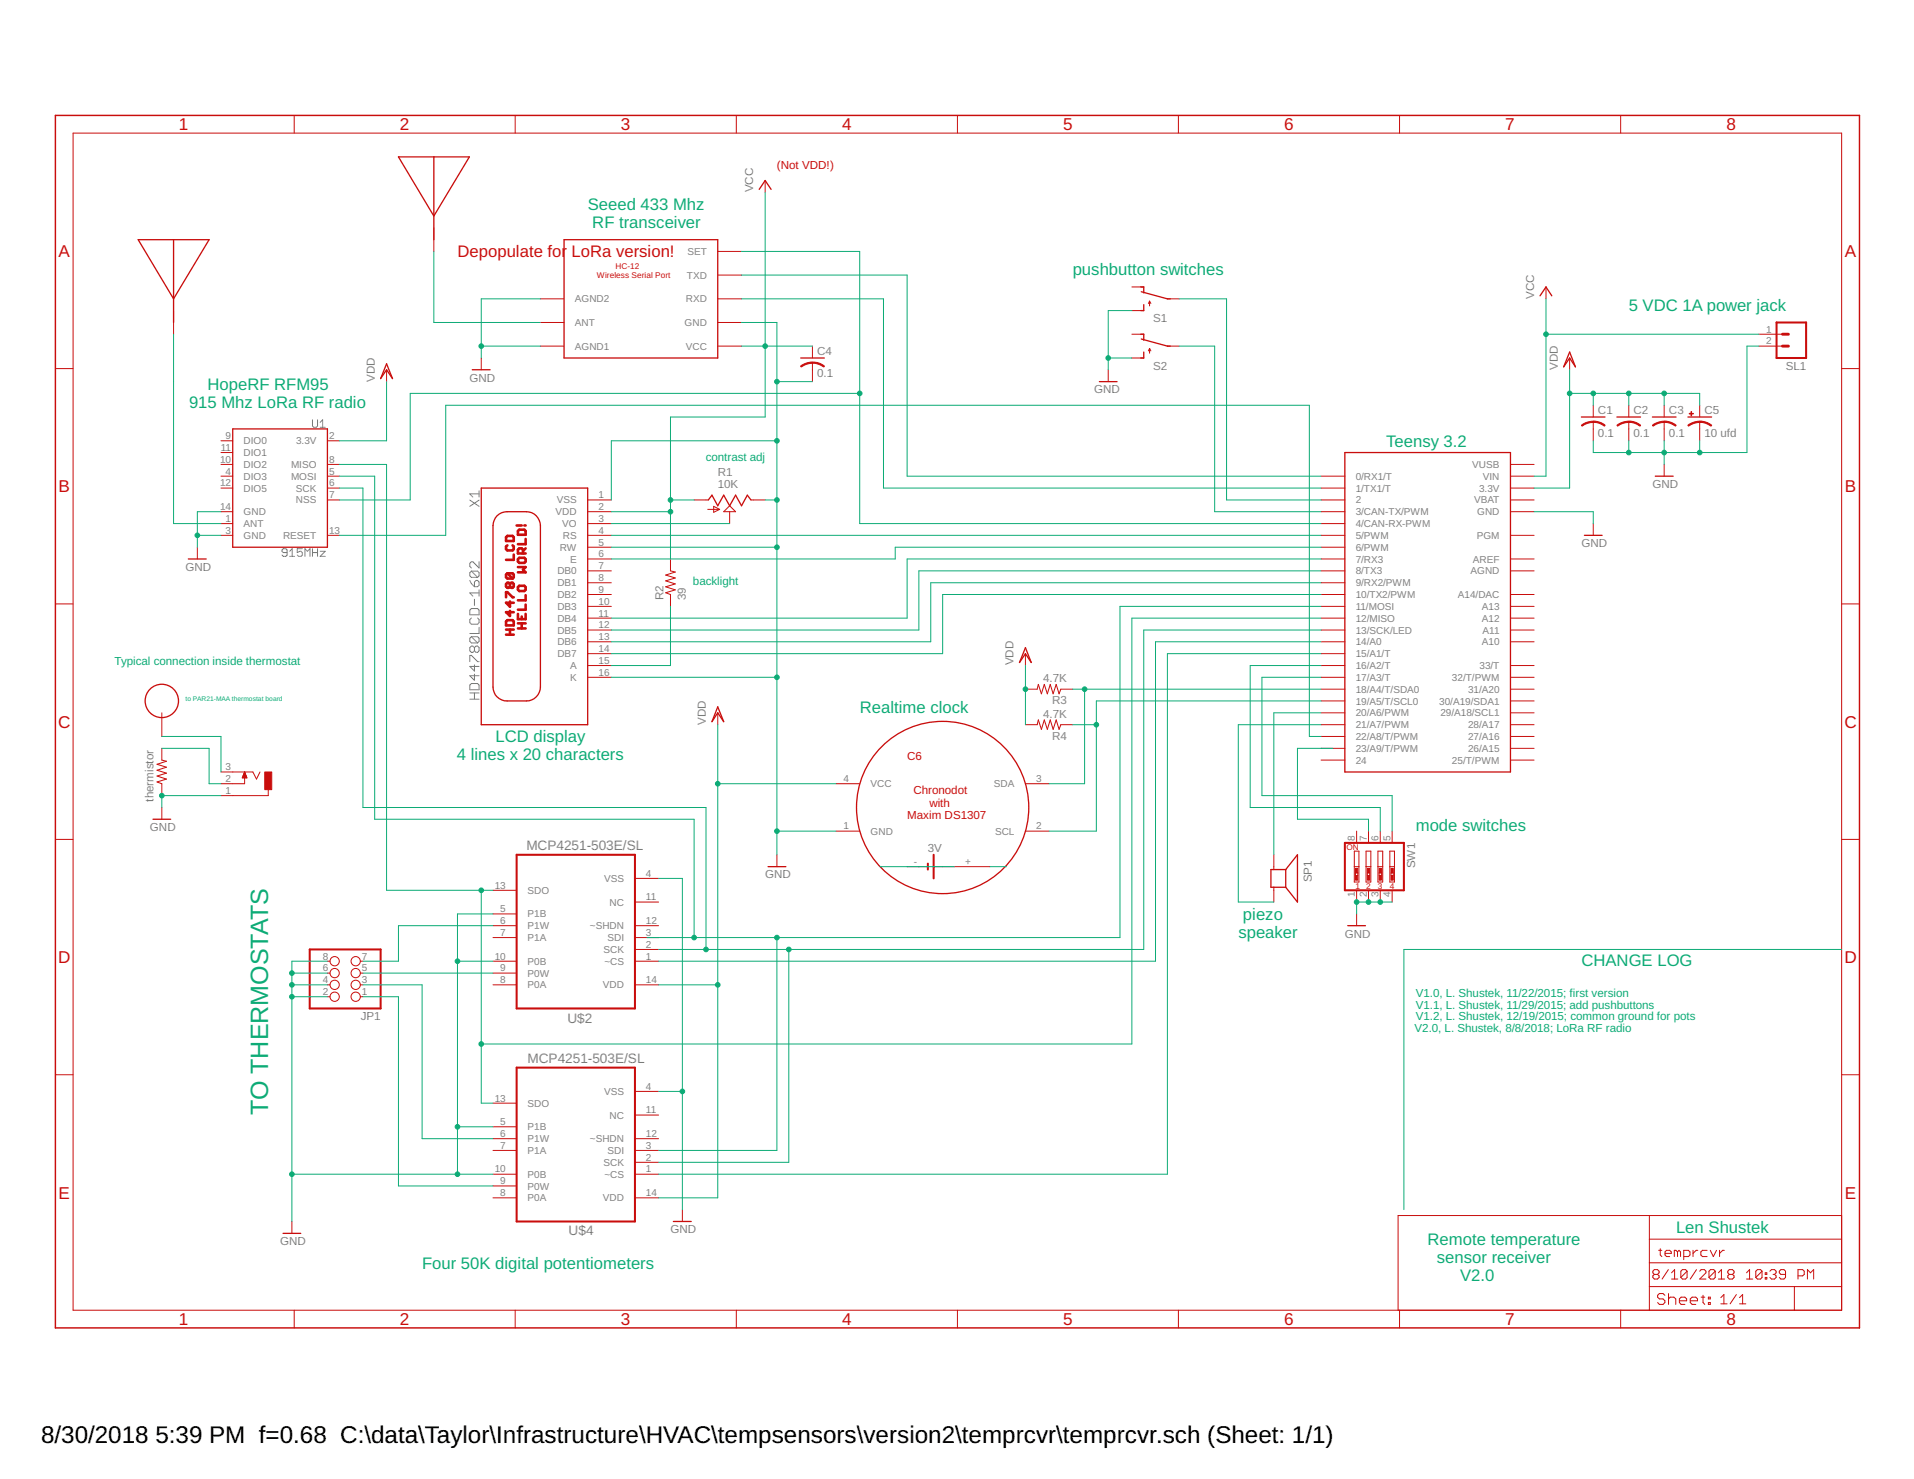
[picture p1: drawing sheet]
<svg xmlns="http://www.w3.org/2000/svg" width="279mm" height="216mm" viewBox="0 0 279 216" stroke-linecap="round" stroke-linejoin="round" font-family="sans-serif">
<g fill="none" stroke="#808080" stroke-width=".15">
<path d="M45.6 61.3v.9l.2 .2h.4l.2-.2v-.9M46.7 62.4h.8M46.7 61.7l.4-.4v1.1M68.6 73l1.3 .9M69.9 71.6v1M69.9 73l-1.3 .9M69.9 72.1h-1.3l.4 .5M41.9 80.7h-.5l-.2-.2v-.2l.2-.2h.3l.2 .2v.7l-.2 .2h-.3l-.2-.2M42.3 81.2h.7M42.3 80.5l.4-.4v1.1M44.1 80.1h-.7v.6l.5-.2 .2 .2v.3l-.2 .2h-.3l-.2-.2M44.5 81.2v-1.1l.4 .4 .4-.4v1.1"/>
<path d="M45.6 80.7h.8M45.6 80.1v1.1M46.4 80.1v1.1M46.7 80.5h.8l-.8 .7h.8M68.6 89.1l.2-.3h.9l.2 .3v.6h-1.3zM68.6 96.6v-.9h.2l.9 .9h.2M68.6 84.7l.2 .5 .5 .4M68.8 83.4h.9l.2 .2v.5l-.2 .2M68.8 90.2l-.2 .2v.5l.2 .2h.9l.2-.2v-.5l-.2-.2M68.8 92.9h.9l.2 .3v.4l-.2 .3M68.8 83.4l-.2 .2v.5l.2 .2h.9M68.8 92.9l-.2 .3v.4l.2 .3h.9"/>
<path d="M68.8 92.9l.9 1M68.8 83.4l.9 .9M69.3 85l.2-.3h.2l.2 .3v.4l-.2 .2h-.4zM69.3 87.5v.9M69.3 94.5v.5M69.3 97v1l-.7-.7h1.3M69.3 98.4v.9l-.7-.7h1.3M69.3 94.5l.2-.2h.2l.2 .2v.5l-.2 .2h-.2l-.2-.2M69.3 94.5l-.3-.2h-.2l-.2 .2v.5l.2 .2h.2l.3-.2M69.9 82v.9l-.9-.9h-.2l-.2 .2v.5l.2 .2M69.9 86.1v.9M69.9 91.6v.9h-1.3"/>
<path d="M69.9 86.6h-1.3l.4 .4M68.6 102.1h1.3M68.6 101.2h1.3M68.6 100l.2-.2h.9l.2 .2v.7h-1.3zM69.3 101.2v.9"/>
</g>
<g fill="none" stroke="#c90d0c" stroke-width=".19">
<path d="M20.2 35h10.3l-5.2 8.6zM25.3 35v12.1M58.2 22.9h10.3l-5.2 8.6zM63.3 22.9v12.1M82.3 35h22.5v17.3h-22.5zM110.8 27.6l.9-1.2 .9 1.2M56.4 53.1l.9 2.2-.9-1.3-.8 1.3zM68.9 54h2.6M116.9 52.3h3.4M160.5 55.7h2.6M166.5 41.9h.5v.9M166.5 48.8h.5v.9"/>
<path d="M166.6 42.6l3.8 1h.4M166.6 49.5l3.8 1h.4M167 51.4v.9h-.5M167 44.5v.8h-.5M224.8 43.2l.9-1.3 .8 1.3M229.1 51.4l.9 2.2-.9-1.3-.8 1.3zM34 62.6h13.8v17.3h-13.8zM70.3 71.2h15.5v34.6h-15.5zM72.6 75.3a2.05 2.05 0 0 1 1.4-.6h2.8a2.06 2.06 0 0 1 2.1 2v23.6a2.06 2.06 0 0 1-2.1 2h-2.8a2.02 2.02 0 0 1-2-2v-23.6a2.33 2.33 0 0 1 .6-1.4zM103.4 73l.5-.7 .9 1.5 .8-1.5 .9 1.5 .9-1.5 .8 1.5 .9-1.5 .5 .7M196.3 66.1h24.2v46.6h-24.2zM230.8 60.9h3.5"/>
<path d="M231.3 78.1h2.6M236 60.9h3.5M241.2 60.9h3.5M241.6 69.5h2.6M246.4 60.9h3.5M27.5 81.6h2.6M149.7 94.6l.8 2.1-.8-1.3-.9 1.3zM22.3 119.6h2.6M104.8 103.2l.8 2.1-.8-1.2-.9 1.2zM112.1 126.5h2.6M187.7 126.9h-2.2v2.6h2.2M187.7 126.9v2.6"/>
<path d="M187.7 126.9l1.7-2.1v6.9l-1.7-2.2M196.7 135.1h2.6M98.3 178.3h2.6M41.3 180h2.6"/>
<circle cx="23.6" cy="102.3" r="2.43"/>
<circle cx="137.6" cy="117.9" r="12.6"/>
</g>
<g fill="none" stroke="#c90d0c" stroke-width=".15">
<path d="M10.7 19.4h258.1v171.9h-258.1zM42.9 16.8v2.6M75.2 16.8v2.6M107.5 16.8v2.6M139.8 16.8v2.6M172 16.8v2.6M204.3 16.8v2.6M236.6 16.8v2.6M63.3 33.3v3.4M104.8 36.7h3.4M111.7 26.4v1.7M8.1 53.8h2.6"/>
<path d="M25.3 45.3v3.5M56.4 54v1.7M70.3 52.3v1.7M78.9 50.5h3.4M78.9 47.1h3.4M78.9 43.6h3.4M104.8 50.5h3.4M104.8 47.1h3.4M104.8 43.6h3.4M104.8 40.2h3.4M118.6 50.5v1.8M118.6 52.9v2.8"/>
<path d="M161.8 54v1.7M165.2 48.8h1.8M165.2 45.3h1.8M165.2 41.9h1.8M165.2 52.3h1.8M167.8 44l-.2 .3M167.8 44l.2 .3M167.8 44v.7M167.8 50.9v.7M167.8 50.9l-.2 .3M167.8 50.9l.2 .3M170.4 50.5h1.7"/>
<path d="M170.4 43.6h1.7M225.7 41.9v1.7M229.1 52.3v1.7M232.6 59.2v1.7M237.8 59.2v1.7M242.9 59.2v1.7M248.1 59.2v1.7M256.8 50.5h3.4M256.8 48.8h3.4M268.8 53.8h2.6M28.8 79.9v1.7M32.3 78.1h1.7"/>
<path d="M32.3 76.4h1.7M32.3 74.7h1.7M32.3 71.2h1.7M32.3 69.5h1.7M32.3 67.8h1.7M32.3 64.3h1.7M32.3 66.1h1.7M47.8 78.1h1.7M47.8 73h1.7M47.8 71.2h1.7M47.8 69.5h1.7M47.8 67.8h1.7"/>
<path d="M47.8 64.3h1.7M85.8 79.9h3.4M85.8 78.1h3.4M85.8 76.4h3.4M85.8 74.7h3.4M85.8 73h3.4M101.3 73h2.1M103.3 74.4h1.8M104.2 73.9l.9 .5-.9 .4zM106.5 73.8l.9 .9h-1.8zM106.5 74.7v1.7M109.6 73h2.1"/>
<path d="M192.8 79.9h3.5M192.8 78.1h3.5M192.8 76.4h3.5M192.8 74.7h3.5M192.8 73h3.5M192.8 71.2h3.5M192.8 69.5h3.5M220.5 78.1h3.4M220.5 74.7h3.4M220.5 73h3.4M220.5 71.2h3.4M220.5 69.5h3.4"/>
<path d="M220.5 67.8h3.4M232.6 61.6v2.7M232.6 76.4v1.7M237.8 61.6v2.7M242.9 61.6v2.7M242.9 67.8v1.7M248.1 61.6v2.7M8.1 88.2h2.6M85.8 98.9h3.4M85.8 97.2h3.4M85.8 95.4h3.4M85.8 93.7h3.4"/>
<path d="M85.8 92h3.4M85.8 90.2h3.4M85.8 88.5h3.4M85.8 86.8h3.4M85.8 85.1h3.4M85.8 83.3h3.4M85.8 81.6h3.4M97.9 81.6v1.7l.7 .2-1.4 .4 1.4 .5-1.4 .4 1.4 .4-1.4 .5 1.4 .4-1.4 .4 .7 .3v1.7M149.7 95.4v1.8M192.8 98.9h3.5M192.8 97.2h3.5M192.8 95.4h3.5"/>
<path d="M192.8 93.7h3.5M192.8 92h3.5M192.8 90.2h3.5M192.8 88.5h3.5M192.8 86.8h3.5M192.8 85.1h3.5M192.8 83.3h3.5M192.8 81.6h3.5M220.5 98.9h3.4M220.5 97.2h3.4M220.5 93.7h3.4M220.5 92h3.4"/>
<path d="M220.5 90.2h3.4M220.5 88.5h3.4M220.5 86.8h3.4M220.5 83.3h3.4M220.5 81.6h3.4M268.8 88.2h2.6M23.6 104.1v3.4M23.6 109.2v1.8l.7 .1-1.4 .5 1.4 .4-1.4 .4 1.4 .5-1.4 .4 1.4 .4-1.4 .5 .7 .2v1.7M23.6 117.9v1.7M32.3 112.7h4.6l.5 1 .6-1M35.4 113.5h.6M35.4 113.4h.6"/>
<path d="M35.5 113.3h.4M35.5 113.2h.4M35.6 113.1h.3M35.6 113h.2M35.6 112.9h.2M35.7 112.8h.1M35.7 112.7v1.7h-3.4M35.7 112.7l.3 .9h-.6zM39.2 115.3v.8h-6.9M104.8 104.1v1.7M122 114.4h3.5M149.7 114.4h3.4"/>
<path d="M149.7 100.6h1.7l.2-.7 .4 1.4 .4-1.4 .5 1.4 .4-1.4 .4 1.4 .5-1.4 .4 1.4 .3-.7h1.7M149.7 105.8h1.7l.2-.7 .4 1.4 .4-1.4 .5 1.4 .4-1.4 .4 1.4 .5-1.4 .4 1.4 .3-.7h1.7M192.8 100.6h3.5M192.8 105.8h3.5M192.8 109.2h3.5M192.8 107.5h3.5M192.8 104.1h3.5M192.8 102.3h3.5M192.8 111h3.5M220.5 100.6h3.4M220.5 105.8h3.4M220.5 109.2h3.4"/>
<path d="M220.5 107.5h3.4M220.5 104.1h3.4M220.5 102.3h3.4M220.5 111h3.4M8.1 122.5h2.6M72 136.9h3.4M72 135.1h3.4M72 133.4h3.4M72 130h3.4M92.7 138.6h3.4M92.7 136.9h3.4M92.7 135.1h3.4"/>
<path d="M92.7 131.7h3.4M92.7 128.2h3.4M113.4 124.8v1.7M122 121.3h3.5M132.4 126.5h3M136.3 126.5h8.2M149.7 121.3h3.4M185.9 124.8v2.1M185.9 129.5v2.2M197.7 124.2h.7v4.6h-.7zM197.7 126.5h.7M197.9 127.4v.4"/>
<path d="M198 121.3v1.7M198 130v1.7M198 133.4v1.7M198.2 127.4v.4M199.4 124.2h.7v4.6h-.7zM199.4 126.5h.7M199.6 127.4v.4M199.8 121.3v1.7M199.8 130v1.7M199.9 127.4v.4M201.1 124.2h.7v4.6h-.7zM201.1 126.5h.7"/>
<path d="M201.3 127.4v.4M201.5 121.3v1.7M201.5 130v1.7M201.7 127.4v.4M202.9 124.2h.7v4.6h-.7zM202.9 126.5h.7M203.1 127.4v.4M203.2 121.3v1.7M203.2 130v1.7M203.4 127.4v.4M268.8 122.5h2.6M8.1 156.9h2.6"/>
<path d="M47.8 145.5h.4M47.8 143.8h.4M47.8 142h.4M47.8 140.3h.4M52.6 145.5h.4M52.6 143.8h.4M52.6 142h.4M52.6 140.3h.4M72 143.8h3.4M72 142h3.4M72 140.3h3.4M92.7 143.8h3.4"/>
<path d="M92.7 140.3h3.4M92.7 159.3h3.4M268.8 156.9h2.6M42.6 178.3v1.7M72 174.9h3.4M72 171.4h3.4M72 167.9h3.4M72 166.2h3.4M72 173.1h3.4M72 164.5h3.4M72 161h3.4M92.7 174.9h3.4"/>
<path d="M92.7 171.4h3.4M92.7 169.7h3.4M92.7 167.9h3.4M92.7 166.2h3.4M92.7 162.8h3.4M99.6 176.6v1.7M240.8 177.4v13.9M268.8 177.4h-64.7v13.9M42.9 191.3v2.5M75.2 191.3v2.5M107.5 191.3v2.5M139.8 191.3v2.5"/>
<path d="M172 191.3v2.5M204.3 191.3v2.5M236.6 191.3v2.5M240.8 187.8h28M240.8 184.3h28M240.8 180.9h28M241.5 186l-.2-.2v-.2l.2-.3h.5l.2 .3v.2l-.2 .2M241.5 186l-.2 .2v.3l.2 .2h.5l.2-.2v-.3l-.2-.2M241.5 186h.5M242.1 182.5h.5M242.4 182.3v.9l.2 .2M243 189.1l-.2-.3h-.6l-.2 .3v.3l.2 .2h.6l.2 .3v.2l-.2 .3h-.6l-.2-.3"/>
<path d="M243.1 183h.9v-.2l-.3-.3h-.4l-.2 .3v.4l.2 .2h.4M243.5 185.3l-.9 1.4M243.6 189.6l.2-.2h.5l.3 .2v.8M243.6 188.8v1.6M244 186.7h.9M244 185.8l.5-.5v1.4M244.9 182.8l-.3-.3h-.2v.9M244.9 182.8v.6M244.9 182.8l.2-.3 .2 .3v.6M245.2 189.9h1v-.3l-.2-.2h-.6l-.2 .2v.5l.2 .3h.6M245.8 183.4h.7l.2-.2v-.4l-.2-.3h-.7v1.4M246.3 185.6l-.2-.3h-.5l-.2 .3v.9"/>
<path d="M246.3 185.6v.9l-.2 .2h-.5l-.2-.2M246.3 185.6l-.9 .9M246.7 189.9h1.1v-.3l-.3-.2h-.5l-.3 .2v.5l.3 .3h.5M247.1 182.5v.9M247.6 185.3l-.9 1.4M247.8 182.5h-.2l-.5 .5M248.1 185.6l.2-.3h.5l.2 .3v.2l-.9 .9h.9M248.3 189.4h.6M248.6 189.1v1l.3 .3M249.2 182.5h-.7l-.2 .3v.4l.2 .2h.7M249.4 189.4h.3v.2h-.3zM249.4 190.1h.3v.3h-.3z"/>
<path d="M249.7 182.5l.4 .9 .5-.9M250.4 185.6l-.2-.3h-.5l-.2 .3v.9M250.4 185.6v.9l-.2 .2h-.5l-.2-.2M250.4 185.6l-.9 .9M250.8 186.7h1M250.8 185.8l.5-.5v1.4M251 182.5v.9M251.2 189.4l.5-.4v1.3M251.2 190.3h.9M251.7 182.5h-.2l-.5 .5M252.4 186l-.2-.2v-.2l.2-.3h.5l.2 .3v.2l-.2 .2M252.4 186l-.2 .2v.3l.2 .2h.5l.2-.2v-.3l-.2-.2"/>
<path d="M252.4 186h.5M253.5 189l-.9 1.3M253.9 190.3h.9M253.9 189.4l.5-.4v1.3M255 186.7h.9M255 185.8l.4-.5v1.4M257.2 185.6l-.2-.3h-.5l-.2 .3v.9M257.2 185.6v.9l-.2 .2h-.5l-.2-.2M257.2 185.6l-.9 .9M257.7 186.5h.2v.2h-.2zM257.7 185.8h.2v.2h-.2zM258.4 185.6l.2-.3h.4l.3 .3v.2l-.3 .2"/>
<path d="M258.8 186h.2M259 186l.3 .2v.3l-.3 .2h-.4l-.2-.2M260.6 186h-.6l-.3-.2v-.2l.3-.3h.4l.2 .3v.9l-.2 .2h-.4l-.3-.2M261.9 187.8v3.5M262.5 186.2h.6l.3-.2v-.4l-.3-.3h-.6v1.4M263.8 186.7v-1.4l.5 .5 .5-.5v1.4"/>
<circle cx="48.9" cy="145.5" r=".68"/>
<circle cx="48.9" cy="142" r=".68"/>
<circle cx="48.9" cy="143.8" r=".68"/>
<circle cx="48.9" cy="140.3" r=".68"/>
<circle cx="51.9" cy="143.8" r=".68"/>
<circle cx="51.9" cy="142" r=".68"/>
<circle cx="51.9" cy="140.3" r=".68"/>
<circle cx="51.9" cy="145.5" r=".68"/>
</g>
<path d="M8.1 16.8h263.3v177h-263.3z" fill="none" stroke="#c90d0c" stroke-width=".21"/>
<path d="M259.3 47.1h4.4v5.2h-4.4zM45.2 138.6h10.4v8.6h-10.4zM75.4 124.8h17.3v22.4h-17.3zM135.4 126.1v.8M136.3 124.8v3.4M196.3 123h8.6v7h-8.6zM75.4 155.9h17.3v22.4h-17.3z" fill="none" stroke="#c90d0c" stroke-width=".3"/>
<g fill="#c90d0c" stroke="#c90d0c" stroke-width=".15">
<path d="M203.1 126.8h.3v.6h-.3z"/>
<path d="M203.1 127.8h.3v.7h-.3z"/>
<path d="M201.3 126.8h.4v.6h-.4z"/>
<path d="M201.3 127.8h.4v.7h-.4z"/>
<path d="M199.6 126.8h.3v.6h-.3z"/>
<path d="M199.6 127.8h.3v.7h-.3z"/>
<path d="M197.9 126.8h.3v.6h-.3z"/>
<path d="M197.9 127.8h.3v.7h-.3z"/>
<path d="M246.6 60.3h.6v.1h-.6z"/>
<path d="M246.8 60.1h.1v.6h-.1z"/>
<path d="M38.7 112.7h1v2.6h-1z"/>
</g>
<g fill="#c90d0c" stroke="#c90d0c" stroke-width=".15">
<path d="M232.6 61.5a2.68 2.68 0 0 1 1.7 .6l-.1 .1a2.43 2.43 0 0 0-1.6-.5z" fill-rule="evenodd"/>
<path d="M230.8 62.1a2.71 2.71 0 0 1 1.8-.6v.2a2.76 2.76 0 0 0-1.7 .5z" fill-rule="evenodd"/>
<path d="M237.8 61.5a2.68 2.68 0 0 1 1.7 .6l-.1 .1a2.43 2.43 0 0 0-1.6-.5z" fill-rule="evenodd"/>
<path d="M236 62.1a2.71 2.71 0 0 1 1.8-.6v.2a2.76 2.76 0 0 0-1.7 .5z" fill-rule="evenodd"/>
<path d="M242.9 61.5a2.77 2.77 0 0 1 1.8 .6l-.1 .1a2.54 2.54 0 0 0-1.7-.5z" fill-rule="evenodd"/>
<path d="M241.2 62.1a2.71 2.71 0 0 1 1.7-.6v.2a2.77 2.77 0 0 0-1.6 .5z" fill-rule="evenodd"/>
<path d="M248.1 61.5a2.77 2.77 0 0 1 1.8 .6l-.1 .1a2.54 2.54 0 0 0-1.7-.5z" fill-rule="evenodd"/>
<path d="M246.4 62.1a2.87 2.87 0 0 1 1.7-.6v.2a2.9 2.9 0 0 0-1.6 .5z" fill-rule="evenodd"/>
<path d="M118.6 52.9a2.54 2.54 0 0 1 1.8 .5l-.2 .2a2.89 2.89 0 0 0-1.6-.6z" fill-rule="evenodd"/>
<path d="M116.9 53.4a2.87 2.87 0 0 1 1.7-.5v.1a2.9 2.9 0 0 0-1.6 .6z" fill-rule="evenodd"/>
</g>
<g fill="none" stroke="#c90d0c" stroke-width=".38">
<path d="M73.9 78.4l.2-.2h.7l.2 .2v.6h-1.1zM74.1 79.6l-.2 .2v.4l.2 .1h.7l.2-.1v-.4l-.2-.2M75.4 76.7h.8M75.8 77.3h.7l.2 .2v.6h-1.1v-.6zM76.5 76.7h.2M76.7 78.7v.7h-1.1M73.9 92.6h1.1M73.9 91.9h1.1M73.9 90.7l.2-.2h.7l.2 .2v.6h-1.1zM73.9 87.2v-.8h.2l.7 .8h.2M74.1 83.7h.7l.2 .2v.4l-.2 .2M74.1 83.7l-.2 .2v.4l.2 .2h.7"/>
<path d="M74.1 83.7l.7 .8M74.4 85.3v.3M74.4 87.8v.8l-.5-.6h1.1M74.4 89.2v.7l-.5-.5h1.1M74.4 91.9v.7M74.4 85.3l.2-.2h.2l.2 .2v.3l-.2 .2h-.2l-.2-.2M74.4 85.3l-.1-.2h-.2l-.2 .2v.3l.2 .2h.2l.1-.2M75 81v.7h-1.1M75.6 91.7h1.1M75.6 91h1.1M75.6 89.6v.8h1.1v-.8M75.6 82.8h1.1l-.4 .4 .4 .3h-1.1"/>
<path d="M75.8 81.4h.7l.2 .2v.4l-.2 .2h-.7l-.2-.2v-.4zM75.8 85.5h.7l.2 .2v.4l-.2 .2h-.7l-.2-.2v-.4zM76.2 90v.4M76.2 91v.7M76.3 80.8v-.6l-.1-.1h-.4l-.2 .1v.6h1.1M76.7 86.9v.7h-1.1M76.7 88.3v.7h-1.1M76.7 80.1l-.4 .3"/>
</g>
<path d="M260.2 50.5h.9M260.2 48.8h.9" fill="none" stroke="#c90d0c" stroke-width=".42"/>
<g fill="none" stroke="#0dab76" stroke-width=".15">
<path d="M63.3 36.7v10.4h15.6M108.2 36.7h17.3v39.7h67.3M111.7 28.1v32.8h-13.8v20.7M25.3 48.8v27.6h7M56.4 55.7v8.6h-6.9M70.3 50.5h8.6M78.9 43.6h-8.6v8.7M108.2 50.5h10.4M108.2 43.6h20.8v27.6h63.8M108.2 47.1h5.2v77.7M108.2 40.2h24.2v29.3h60.4M113.4 55.7h5.2"/>
<path d="M125.5 57.4h-65.6v15.6h-10.4M161.8 52.3h3.4M165.2 45.3h-3.4v8.7M172.1 50.5h5.2v24.2h15.5M172.1 43.6h6.9v29.4h13.8M225.7 43.6v25.9h-1.8M225.7 48.8h31.1M229.1 57.4h19v1.8M229.1 54v17.2h-5.2M232.6 57.4v1.8M237.8 57.4v1.8M242.9 57.4v1.8"/>
<path d="M256.8 50.5h-1.8v15.6h-22.4v-1.8M28.8 78.1h3.5M32.3 74.7h-3.5v5.2M49.5 78.1h15.6v-18.9h126v48.3h1.7M49.5 71.2h3.5v46.7h50.1v20.7M49.5 67.8h6.9v62.2h15.6M49.5 69.5h5.2v50.1h46.6v17.3M89.2 74.7h8.7M89.2 78.1h103.6M89.2 76.4h17.3M89.2 79.9h24.2M97.9 73h3.4"/>
<path d="M111.7 73h1.7M113.4 64.3h-24.2v8.7M192.8 79.9h-62.1v1.7h-41.5M223.9 74.7h8.7v1.7M237.8 64.3v1.8M242.9 64.3v3.5M248.1 64.3v1.8M89.2 98.9h24.2M97.9 88.5v8.7h-8.7M149.7 97.2v8.6M192.8 93.7h-24.1v46.6h-72.6M192.8 95.4h-22.4v76h-74.3"/>
<path d="M192.8 98.9h-8.6v17.2h19v5.2M192.8 97.2h-10.3v20.7h19v3.4M192.8 86.8h-55.2v8.6h-48.4M192.8 85.1h-56.9v8.6h-46.7M192.8 83.3h-58.7v8.7h-44.9M192.8 92h-25.8v46.6h-70.9M192.8 81.6h-60.4v8.6h-43.2M192.8 90.2h-27.6v62.2h-94.9M192.8 88.5h-29.3v48.4h-69.1M23.6 109.2h6.9v5.2h1.8M23.6 107.5h8.7v5.2M32.3 116.1h-8.7v1.8"/>
<path d="M104.8 105.8v69.1h-8.7M104.8 114.4h17.2M156.6 100.6h36.2M156.6 105.8h3.4M158.3 100.6v13.8h-5.2M192.8 105.8h-12v25.9h5.1M192.8 102.3h-32.8v19h-6.9M192.8 104.1h-6.9v20.7M194.6 109.2h-5.2v10.4h10.4v1.7M70.3 130v31h1.7M72 135.1h-13.8v5.2h-5.2M72 133.4h-5.2v38"/>
<path d="M96.1 128.2h3.5v48.4M113.4 136.9v31h-17.3M113.4 121.3h8.6M115.1 138.6v31.1h-19M128.4 126.5h10.9M144.5 126.5h2.4M203.2 131.7h-5.2v1.7M268.8 138.6h-63.9v38M42.6 142h5.2M42.6 143.8h5.2M42.6 145.5h5.2M47.8 140.3h-5.2v38"/>
<path d="M53 142h19M53 143.8h8.6v22.4h10.4M53 145.5h5.2v27.6h13.8M66.8 140.3h5.2M96.1 159.3h3.5M96.1 143.8h8.7M42.6 171.4h29.4M66.8 164.5h5.2"/>
</g>
<g fill="#0dab76" stroke="#0dab76" stroke-width=".15">
<circle cx="70.3" cy="50.5" r=".34"/>
<circle cx="237.8" cy="66.1" r=".34"/>
<circle cx="242.9" cy="66.1" r=".34"/>
<circle cx="248.1" cy="66.1" r=".34"/>
<circle cx="99.6" cy="159.3" r=".34"/>
<circle cx="199.8" cy="131.7" r=".34"/>
<circle cx="201.5" cy="131.7" r=".34"/>
<circle cx="198" cy="131.7" r=".34"/>
<circle cx="161.8" cy="52.3" r=".34"/>
<circle cx="42.6" cy="142" r=".34"/>
<circle cx="42.6" cy="143.8" r=".34"/>
<circle cx="42.6" cy="145.5" r=".34"/>
<circle cx="66.8" cy="140.3" r=".34"/>
<circle cx="66.8" cy="164.5" r=".34"/>
<circle cx="66.8" cy="171.4" r=".34"/>
<circle cx="42.6" cy="171.4" r=".34"/>
<circle cx="23.6" cy="116.1" r=".34"/>
<circle cx="28.8" cy="78.1" r=".34"/>
<circle cx="125.5" cy="57.4" r=".34"/>
<circle cx="237.8" cy="57.4" r=".34"/>
<circle cx="242.9" cy="57.4" r=".34"/>
<circle cx="232.6" cy="57.4" r=".34"/>
<circle cx="229.1" cy="57.4" r=".34"/>
<circle cx="104.8" cy="143.8" r=".34"/>
<circle cx="104.8" cy="114.4" r=".34"/>
<circle cx="149.7" cy="100.6" r=".34"/>
<circle cx="97.9" cy="74.7" r=".34"/>
<circle cx="97.9" cy="73" r=".34"/>
<circle cx="111.7" cy="50.5" r=".34"/>
<circle cx="113.4" cy="98.9" r=".34"/>
<circle cx="113.4" cy="121.3" r=".34"/>
<circle cx="113.4" cy="79.9" r=".34"/>
<circle cx="113.4" cy="73" r=".34"/>
<circle cx="113.4" cy="64.3" r=".34"/>
<circle cx="113.4" cy="55.7" r=".34"/>
<circle cx="115.1" cy="138.6" r=".34"/>
<circle cx="103.1" cy="138.6" r=".34"/>
<circle cx="113.4" cy="136.9" r=".34"/>
<circle cx="101.3" cy="136.9" r=".34"/>
<circle cx="70.3" cy="152.4" r=".34"/>
<circle cx="70.3" cy="130" r=".34"/>
<circle cx="225.7" cy="48.8" r=".34"/>
<circle cx="158.3" cy="100.6" r=".34"/>
<circle cx="160" cy="105.8" r=".34"/>
</g>
<text font-size="3.7" fill="#0dab76" x="39.2" y="162.8" transform="rotate(-90 39.2 162.8)">TO THERMOSTATS</text>
<g font-size="3.5">
<text x="6" y="210.7">8/30/2018</text>
<text x="22.7" y="210.7">5:39 PM f=0.68 C:\data\Taylor\Infrastructure\HVAC\tempsensors\version2\temprcvr\temprcvr.sch (Sheet: 1/1)</text>
</g>
<g font-size="2.5" fill="#c90d0c">
<text x="26.1" y="19">1</text>
<text x="58.4" y="19">2</text>
<text x="90.6" y="19">3</text>
<text x="122.9" y="19">4</text>
<text x="155.2" y="19">5</text>
<text x="187.5" y="19">6</text>
<text x="219.7" y="19">7</text>
<text x="252" y="19">8</text>
<text x="8.5" y="37.5">A</text>
<text x="269.3" y="37.5">A</text>
<text x="8.5" y="71.9">B</text>
<text x="269.3" y="71.9">B</text>
<text x="8.5" y="106.2">C</text>
<text x="269.2" y="106.2">C</text>
<text x="8.5" y="140.6">D</text>
<text x="269.2" y="140.6">D</text>
<text x="8.5" y="175">E</text>
<text x="269.3" y="175">E</text>
<text x="26.1" y="193.4">1</text>
<text x="58.4" y="193.4">2</text>
<text x="90.6" y="193.4">3</text>
<text x="122.9" y="193.4">4</text>
<text x="155.2" y="193.4">5</text>
<text x="187.5" y="193.4">6</text>
<text x="219.7" y="193.4">7</text>
<text x="252" y="193.4">8</text>
</g>
<g font-size="2.4" fill="#0dab76">
<text x="85.8" y="30.7">Seeed 433 Mhz</text>
<text x="86.5" y="33.3">RF transceiver</text>
<text x="156.6" y="40.2">pushbutton switches</text>
<text x="237.8" y="45.3">5 VDC 1A power jack</text>
<text x="27.6" y="59.5">915 Mhz LoRa RF radio</text>
<text x="30.3" y="56.9">HopeRF RFM95</text>
<text x="202.4" y="65.2">Teensy 3.2</text>
<text x="125.5" y="104.1">Realtime clock</text>
<text x="66.7" y="111">4 lines x 20 characters</text>
<text x="72.3" y="108.4">LCD display</text>
<text x="206.7" y="121.3">mode switches</text>
<text x="180.8" y="136.9">speaker</text>
<text x="181.4" y="134.3">piezo</text>
<text x="230.8" y="141">CHANGE LOG</text>
<text x="61.6" y="185.2">Four 50K digital potentiometers</text>
<text x="208.4" y="181.8">Remote temperature</text>
<text x="209.8" y="184.4">sensor receiver</text>
<text x="244.7" y="180">Len Shustek</text>
<text x="213.1" y="186.9">V2.0</text>
</g>
<g font-size="2.4" fill="#c90d0c">
<text x="66.8" y="37.6">Depopulate for</text>
<text x="83.4" y="37.6">LoRa version!</text>
</g>
<g font-size="2" fill="#808080">
<text x="76.8" y="124.1">MCP4251-503E/SL</text>
<text x="82.8" y="149.4">U$2</text>
<text x="77" y="155.2">MCP4251-503E/SL</text>
<text x="83" y="180.3">U$4</text>
</g>
<g font-size="1.7" fill="#808080">
<text x="110" y="28.1" transform="rotate(-90 110 28.1)">VCC</text>
<text x="168.4" y="47.1">S1</text>
<text x="223.9" y="43.6" transform="rotate(-90 223.9 43.6)">VCC</text>
<text x="119.3" y="51.8">C4</text>
<text x="168.4" y="54">S2</text>
<text x="227.4" y="54" transform="rotate(-90 227.4 54)">VDD</text>
<text x="260.7" y="54">SL1</text>
<text x="54.7" y="55.7" transform="rotate(-90 54.7 55.7)">VDD</text>
<text x="68.5" y="55.7">GND</text>
<text x="119.3" y="55.1">0.1</text>
<text x="159.7" y="57.4">GND</text>
<text x="233.3" y="63.7">0.1</text>
<text x="233.3" y="60.5">C1</text>
<text x="238.4" y="63.7">0.1</text>
<text x="238.4" y="60.5">C2</text>
<text x="243.6" y="63.7">0.1</text>
<text x="243.6" y="60.5">C3</text>
<text x="248.8" y="63.7">10 ufd</text>
<text x="248.8" y="60.5">C5</text>
<text x="104.8" y="71.2">10K</text>
<text x="104.8" y="69.5">R1</text>
<text x="241.2" y="71.2">GND</text>
<text x="27.1" y="83.3">GND</text>
<text x="230.8" y="79.9">GND</text>
<text x="96.9" y="87.6" transform="rotate(-90 96.9 87.6)">R2</text>
<text x="100.1" y="87.6" transform="rotate(-90 100.1 87.6)">39</text>
<text x="148" y="97.1" transform="rotate(-90 148 97.1)">VDD</text>
<text x="152.3" y="99.6">4.7K</text>
<text x="103.1" y="105.8" transform="rotate(-90 103.1 105.8)">VDD</text>
<text x="152.3" y="104.7">4.7K</text>
<text x="153.6" y="102.8">R3</text>
<text x="153.6" y="108">R4</text>
<text x="22.4" y="117" transform="rotate(-90 22.4 117)">thermistor</text>
<text x="21.9" y="121.3">GND</text>
<text x="135.4" y="124.3">3V</text>
<text x="111.7" y="128.2">GND</text>
<text x="191.5" y="128.8" transform="rotate(-90 191.5 128.8)">SP1</text>
<text x="206.6" y="126.8" transform="rotate(-90 206.6 126.8)">SW1</text>
<text x="196.3" y="136.9">GND</text>
<text x="52.7" y="148.9">JP1</text>
<text x="40.9" y="181.8">GND</text>
<text x="97.9" y="180">GND</text>
</g>
<g font-size="1.7" fill="#c90d0c">
<text x="113.4" y="24.6">(Not VDD!)</text>
<text x="132.4" y="111">C6</text>
<text x="132.4" y="119.6">Maxim DS1307</text>
<text x="133.3" y="116">Chronodot</text>
<text x="135.7" y="117.8">with</text>
</g>
<g font-size="1.7" fill="#0dab76">
<text x="103" y="67.3">contrast adj</text>
<text x="101.2" y="85.4">backlight</text>
<text x="16.7" y="97.1">Typical connection inside thermostat</text>
<text x="206.7" y="145.5">V1.0, L. Shustek, 11/22/2015; first version</text>
<text x="206.7" y="147.2">V1.1, L. Shustek, 11/29/2015; add pushbuttons</text>
<text x="206.7" y="149">V1.2, L. Shustek, 12/19/2015; common ground for pots</text>
<text x="206.5" y="150.7">V2.0, L. Shustek, 8/8/2018; LoRa RF radio</text>
</g>
<g font-size="1.5" fill="#808080">
<text x="100.3" y="40.7">TXD</text>
<text x="100.3" y="37.2">SET</text>
<text x="83.9" y="47.6">ANT</text>
<text x="83.9" y="44.1">AGND2</text>
<text x="99.9" y="47.6">GND</text>
<text x="100.1" y="44.1">RXD</text>
<text x="83.9" y="51">AGND1</text>
<text x="100.1" y="51">VCC</text>
<text x="257.8" y="48.6">1</text>
<text x="257.8" y="50.3">2</text>
<text x="32.2" y="65.8">11</text>
<text x="32.9" y="64.1">9</text>
<text x="35.6" y="64.9">DIO0</text>
<text x="43.2" y="64.9">3.3V</text>
<text x="48" y="64.1">2</text>
<text x="32.1" y="67.6">10</text>
<text x="32.1" y="71">12</text>
<text x="32.9" y="69.3">4</text>
<text x="35.6" y="66.6">DIO1</text>
<text x="35.6" y="68.3">DIO2</text>
<text x="35.6" y="70">DIO3</text>
<text x="35.6" y="71.8">DIO5</text>
<text x="42.5" y="68.3">MISO</text>
<text x="42.5" y="70">MOSI</text>
<text x="43.2" y="71.8">SCK</text>
<text x="48" y="71">6</text>
<text x="48" y="67.6">8</text>
<text x="48" y="69.3">5</text>
<text x="197.9" y="71.8">1/TX1/T</text>
<text x="197.9" y="70">0/RX1/T</text>
<text x="214.9" y="68.3">VUSB</text>
<text x="215.9" y="71.8">3.3V</text>
<text x="216.5" y="70">VIN</text>
<text x="32.1" y="74.5">14</text>
<text x="32.9" y="77.9">3</text>
<text x="32.9" y="76.2">1</text>
<text x="35.6" y="76.9">ANT</text>
<text x="35.6" y="75.2">GND</text>
<text x="43.2" y="73.5">NSS</text>
<text x="48" y="77.9">13</text>
<text x="48" y="72.7">7</text>
<text x="81.1" y="75.2">VDD</text>
<text x="81.3" y="73.5">VSS</text>
<text x="82.1" y="76.9">VO</text>
<text x="87.4" y="77.9">4</text>
<text x="87.4" y="76.2">3</text>
<text x="87.4" y="74.5">2</text>
<text x="87.4" y="72.7">1</text>
<text x="197.9" y="76.9">4/CAN-RX-PWM</text>
<text x="197.9" y="75.2">3/CAN-TX/PWM</text>
<text x="197.9" y="73.5">2</text>
<text x="215.2" y="73.5">VBAT</text>
<text x="215.6" y="75.2">GND</text>
<text x="35.6" y="78.7">GND</text>
<text x="41.3" y="78.7">RESET</text>
<text x="81.4" y="83.9">DB0</text>
<text x="81.7" y="80.4">RW</text>
<text x="82.2" y="78.7">RS</text>
<text x="83.2" y="82.1">E</text>
<text x="87.4" y="83.1">7</text>
<text x="87.4" y="81.4">6</text>
<text x="87.4" y="79.6">5</text>
<text x="197.9" y="83.9">8/TX3</text>
<text x="197.9" y="82.1">7/RX3</text>
<text x="197.9" y="80.4">6/PWM</text>
<text x="197.9" y="78.7">5/PWM</text>
<text x="214.7" y="83.9">AGND</text>
<text x="215" y="82.1">AREF</text>
<text x="215.6" y="78.7">PGM</text>
<text x="81.4" y="89">DB3</text>
<text x="81.4" y="87.3">DB2</text>
<text x="81.4" y="85.6">DB1</text>
<text x="87.4" y="90">11</text>
<text x="87.4" y="88.3">10</text>
<text x="87.4" y="86.5">9</text>
<text x="87.4" y="84.8">8</text>
<text x="197.9" y="89">11/MOSI</text>
<text x="197.9" y="87.3">10/TX2/PWM</text>
<text x="197.9" y="85.6">9/RX2/PWM</text>
<text x="212.8" y="87.3">A14/DAC</text>
<text x="216.3" y="89">A13</text>
<text x="81.4" y="95.9">DB7</text>
<text x="81.4" y="94.2">DB6</text>
<text x="81.4" y="92.5">DB5</text>
<text x="81.4" y="90.8">DB4</text>
<text x="87.4" y="95.2">14</text>
<text x="87.4" y="93.5">13</text>
<text x="87.4" y="91.7">12</text>
<text x="197.9" y="90.8">12/MISO</text>
<text x="197.9" y="95.9">15/A1/T</text>
<text x="197.9" y="94.2">14/A0</text>
<text x="197.9" y="92.5">13/SCK/LED</text>
<text x="216.3" y="94.2">A10</text>
<text x="216.3" y="90.8">A12</text>
<text x="216.4" y="92.5">A11</text>
<text x="83.2" y="99.4">K</text>
<text x="83.2" y="97.7">A</text>
<text x="87.4" y="98.6">16</text>
<text x="87.4" y="96.9">15</text>
<text x="197.9" y="101.1">18/A4/T/SDA0</text>
<text x="197.9" y="99.4">17/A3/T</text>
<text x="197.9" y="97.7">16/A2/T</text>
<text x="212" y="99.4">32/T/PWM</text>
<text x="214.3" y="101.1">31/A20</text>
<text x="216" y="97.7">33/T</text>
<text x="197.9" y="106.3">21/A7/PWM</text>
<text x="197.9" y="104.6">20/A6/PWM</text>
<text x="197.9" y="102.8">19/A5/T/SCL0</text>
<text x="210.1" y="102.8">30/A19/SDA1</text>
<text x="210.3" y="104.6">29/A18/SCL1</text>
<text x="214.3" y="106.3">28/A17</text>
<text x="32.9" y="112.4">3</text>
<text x="197.9" y="109.8">23/A9/T/PWM</text>
<text x="197.9" y="108">22/A8/T/PWM</text>
<text x="197.9" y="111.5">24</text>
<text x="212" y="111.5">25/T/PWM</text>
<text x="214.3" y="109.8">26/A15</text>
<text x="214.3" y="108">27/A16</text>
<text x="32.9" y="115.9">1</text>
<text x="32.9" y="114.2">2</text>
<text x="123.1" y="114.2">4</text>
<text x="127.1" y="114.9">VCC</text>
<text x="145.1" y="114.9">SDA</text>
<text x="151.3" y="114.2">3</text>
<text x="123.1" y="121.1">1</text>
<text x="127.1" y="121.8">GND</text>
<text x="145.3" y="121.8">SCL</text>
<text x="151.3" y="121.1">2</text>
<text x="197.8" y="122.8" transform="rotate(-90 197.8 122.8)">8</text>
<text x="199.5" y="122.8" transform="rotate(-90 199.5 122.8)">7</text>
<text x="201.2" y="122.8" transform="rotate(-90 201.2 122.8)">6</text>
<text x="203" y="122.8" transform="rotate(-90 203 122.8)">5</text>
<text x="72.2" y="129.7">13</text>
<text x="77" y="130.5">SDO</text>
<text x="88.2" y="128.7">VSS</text>
<text x="94.3" y="131.4">11</text>
<text x="94.3" y="128">4</text>
<text x="133.4" y="126.3">-</text>
<text x="140.9" y="126.3">+</text>
<text x="197.8" y="131" transform="rotate(-90 197.8 131)">1</text>
<text x="199.5" y="131" transform="rotate(-90 199.5 131)">2</text>
<text x="201.2" y="131" transform="rotate(-90 201.2 131)">3</text>
<text x="203" y="131" transform="rotate(-90 203 131)">4</text>
<text x="73" y="136.6">7</text>
<text x="73" y="134.9">6</text>
<text x="73" y="133.2">5</text>
<text x="77" y="137.4">P1A</text>
<text x="77" y="135.7">P1W</text>
<text x="77" y="133.9">P1B</text>
<text x="86.1" y="135.7">~SHDN</text>
<text x="88.7" y="137.4">SDI</text>
<text x="89" y="132.2">NC</text>
<text x="94.3" y="136.6">3</text>
<text x="94.3" y="134.9">12</text>
<text x="47.1" y="143.5">4</text>
<text x="47.1" y="141.8">6</text>
<text x="47.1" y="140.1">8</text>
<text x="52.8" y="143.5">3</text>
<text x="52.8" y="141.8">5</text>
<text x="52.8" y="140.1">7</text>
<text x="72.2" y="140.1">10</text>
<text x="73" y="143.5">8</text>
<text x="73" y="141.8">9</text>
<text x="77" y="142.6">P0W</text>
<text x="77" y="140.8">P0B</text>
<text x="88.1" y="139.1">SCK</text>
<text x="88.2" y="140.8">~CS</text>
<text x="94.3" y="143.5">14</text>
<text x="94.3" y="140.1">1</text>
<text x="94.3" y="138.3">2</text>
<text x="47.1" y="145.3">2</text>
<text x="52.8" y="145.3">1</text>
<text x="77" y="144.3">P0A</text>
<text x="88" y="144.3">VDD</text>
<text x="72.2" y="160.8">13</text>
<text x="77" y="161.6">SDO</text>
<text x="88.2" y="159.8">VSS</text>
<text x="94.3" y="159.1">4</text>
<text x="73" y="167.7">7</text>
<text x="73" y="166">6</text>
<text x="73" y="164.3">5</text>
<text x="77" y="166.7">P1W</text>
<text x="77" y="165">P1B</text>
<text x="86.1" y="166.7">~SHDN</text>
<text x="89" y="163.3">NC</text>
<text x="94.3" y="167.7">3</text>
<text x="94.3" y="166">12</text>
<text x="94.3" y="162.5">11</text>
<text x="72.2" y="171.2">10</text>
<text x="73" y="172.9">9</text>
<text x="77" y="173.6">P0W</text>
<text x="77" y="171.9">P0B</text>
<text x="77" y="168.5">P1A</text>
<text x="88.1" y="170.2">SCK</text>
<text x="88.2" y="171.9">~CS</text>
<text x="88.7" y="168.5">SDI</text>
<text x="94.3" y="171.2">1</text>
<text x="94.3" y="169.4">2</text>
<text x="73" y="174.6">8</text>
<text x="77" y="175.4">P0A</text>
<text x="88" y="175.4">VDD</text>
<text x="94.3" y="174.6">14</text>
</g>
<g font-size="1.2" fill="#c90d0c">
<text x="87.1" y="40.6">Wireless Serial Port</text>
<text x="89.9" y="39.3">HC-12</text>
<text x="196.6" y="124.1">ON</text>
<text x="197.9" y="129.8">1</text>
<text x="199.4" y="129.8">2</text>
<text x="201.1" y="129.8">3</text>
<text x="202.9" y="129.8">4</text>
</g>
<text font-size="1" fill="#0dab76" x="27.1" y="102.3">to PAR21-MAA thermostat board</text>
</svg>
